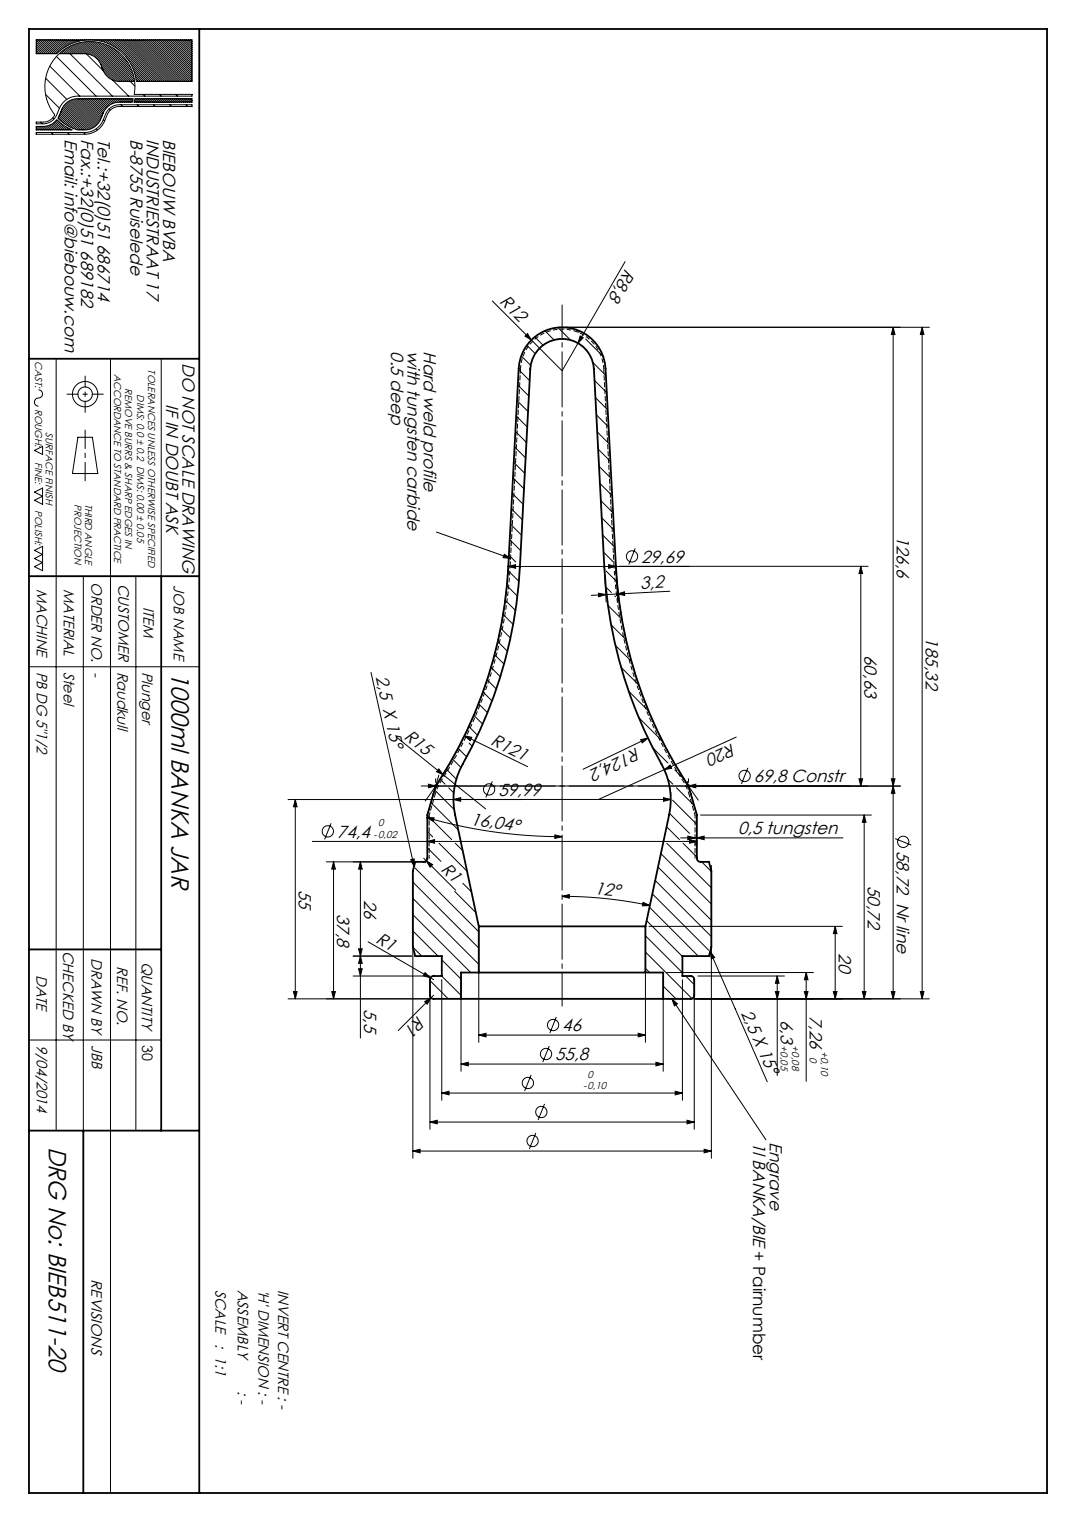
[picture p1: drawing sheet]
<svg xmlns="http://www.w3.org/2000/svg" width="297mm" height="420mm" viewBox="0 0 297 420" stroke-linecap="round" stroke-linejoin="round" font-family="sans-serif">
<g fill="none" stroke="#000" stroke-width=".28">
<path d="M10 11h43v11.5h-15.4a12.9 12.9 0 0 0-8.6-10.8 12.9 12.9 0 0 0-13.4 3.1h-5.6zM10 11.1l3.7 3.7M10 11.7l3.1 3.1M10 12.2l2.6 2.6M10 12.8l2 2M10 13.4l1.5 1.4M10 13.9l.9 .9M10 14.5l.3 .3M10.4 11l3.9 3.8M11 11l3.8 3.8M11.6 11l3.8 3.8M12.1 11l3.7 3.7"/>
<path d="M12.7 11l3.4 3.4M13.2 11l3.2 3.1M13.8 18.2l8.2 8.3M13.8 11l2.9 2.9M14.4 11l2.6 2.6M14.9 11l2.4 2.4M15.5 11l2.2 2.2M15.6 15.6l10.9 10.9M16.1 11l1.9 1.9M16.3 14.8h7.1a4.8 4.8 0 0 1 4.4 3l.7 1.7a4.8 4.8 0 0 0 4.4 3h4.3M16.4 14.7l.1 .1M16.6 11l1.7 1.7"/>
<path d="M16.7 14.5l.4 .3M17 14.2l.6 .6M17.2 11l1.5 1.5M17.3 14l.9 .8M17.7 13.7l1.1 1.1M17.7 11l1.4 1.3M18 13.5l13 13M18.3 11l1.2 1.2M18.3 13.3l1.6 1.5M18.7 13.1l1.7 1.7M18.9 11l.9 1M19.1 12.9l1.9 1.9"/>
<path d="M19.4 11l.9 .8M19.4 12.7l2.2 2.1M19.8 12.5l2.3 2.3M20 11l.7 .7M20.2 12.4l2.5 2.4M20.5 11l.6 .5M20.6 12.2l2.6 2.6M21 12.1l14.5 14.4M21.1 11l.4 .4M21.5 11.9l3 3.1M21.7 11l.3 .3M21.9 11.8l3.5 3.4"/>
<path d="M22.2 11l.2 .2M22.4 11.7l10.7 10.8M22.8 11l.1 .1M22.9 11.6l10.8 10.9M23.3 11l.1 .1M23.4 11.6l10.9 10.9M23.9 11.5l10.9 11M23.9 11h.1M24.4 11.5l11 11M24.5 11h.1M24.9 11.5l12.3 12.3M25 11h.1"/>
<path d="M25.5 11.5l11 11M25.6 11h.1M26.1 11.5l11 11M26.2 11v.1M26.7 11l.2 .2M26.8 11.6l10.3 10.3M27.3 11l.3 .3M27.5 11.8l9.4 9.4M27.7 17.6l4.9 4.9M27.8 11l.5 .5M28.1 18.6l3.8 3.8M28.2 12l8.6 8.5"/>
<path d="M28.4 11l.8 .8M29 11l1.1 1.1M29.1 12.2l7.4 7.4M29.5 11l1.7 1.7M30 12.6l6.1 6.1M30.1 11l3 3M30.6 11l11.5 11.5M31.2 11l11.5 11.5M31.2 13.3l4.3 4.2M31.8 11l11.4 11.5M32.3 11l11.5 11.5M32.9 11l11.5 11.5"/>
<path d="M33.5 11l11.4 11.5M34 11l11.5 11.5M34.6 11l11.4 11.5M34.7 15.6l6.8 6.9M35.1 11l11.5 11.5M35.7 11l11.5 11.5M36 17.5l5 5M36.3 11l11.4 11.5M36.6 18.6l3.8 3.9M36.8 11l11.5 11.5M37 19.6l2.9 2.9M37.4 11l11.4 11.5"/>
<path d="M37.9 11l11.5 11.5M38.5 11l11.5 11.5M39.1 11l11.4 11.5M39.6 11l11.5 11.5M40.2 11l11.5 11.5M40.7 11l11.5 11.5M41.3 11l11.5 11.5M41.9 11l11.1 11.1M42.4 11l10.6 10.6M43 11l10 10M43.6 11l9.4 9.4M44.1 11l8.9 8.9"/>
<path d="M44.7 11l8.3 8.3M45.2 11l7.8 7.8M45.8 11l7.2 7.2M46.4 11l6.6 6.6M46.9 11l6.1 6.1M47.5 11l5.5 5.5M48 11l5 5M48.6 11l4.4 4.4M49.2 11l3.8 3.8M49.7 11l3.3 3.3M50.3 11l2.7 2.7M50.8 11l2.2 2.2"/>
<path d="M51.4 11l1.6 1.6M52 11l1 1M52.5 11l.5 .5M10 36.6h13.4a5.5 5.5 0 0 0 5-3.4l.8-1.8a4.1 4.1 0 0 1 3.7-2.5h20.1v.5h-20.6l-1.1 .4-1.1 .8-1.3 2.8a6 6 0 0 1-5.5 3.6h-13.4zM10 35.3l.6 .5M10 35.8h.1M10 36.9l.1 .1M10.2 34.9l.9 .9M10.8 34.9l.9 .9M11.2 33.7l.5 .5M11.3 34.9l1 .9M11.9 34.9l.9 .9"/>
<path d="M12.4 34.9l1 .9M12.6 26l3.8 3.9M12.6 21.6l5.8 5.8M12.9 34.8l1.1 1M13.3 34.7l1.2 1.1M13.8 34.5l1.3 1.3M14.1 36.6l.5 .4M14.1 34.3l1.5 1.5M14.5 34.1l1.7 1.7M14.6 32.5l.3 .4M14.8 33.9l2 1.9M15.1 33.6l2.2 2.2"/>
<path d="M15.4 33.4l2.5 2.4M15.7 33.1l2.7 2.7M15.7 33l-1.1 1.1-1.2 .5-1.2 .3h-2.2v.9M15.7 33l2 1.6 2.2 1.2h-9.9M16.1 32.4l1.9 1.9M16.3 32l3 3M16.5 31.6l3.8 3.9M16.6 31.2l4.6 4.6M16.8 30.8l5 5M17 30.4l5.4 5.4M17.1 30l5.8 5.8M17.3 29.7l6.2 6.1"/>
<path d="M17.5 29.3l6.5 6.5M17.8 29l6.7 6.7M18 28.7l6.9 6.9M18 34.9l1 .9M18.1 28.6l1.5-1 1.6-.3 15.6-.1-.3 1h-3.6a4.8 4.8 0 0 0-4.4 2.9l-.7 1.8a4.8 4.8 0 0 1-4.4 2.9 6.4 6.4 0 0 1-4-.7l-1.8-1.1-1.6-1.4 1.2-2.7zM18.3 28.4l7 7M18.6 36.6l.5 .4M18.6 28.2l7.1 7M19 27.9l7 7.1M19.3 35.6l.3 .2M19.3 27.7l7.1 7.1M19.7 27.6l7 6.9"/>
<path d="M20.1 27.4l6.8 6.8M20.6 27.3l6.6 6.6M21.1 27.3l6.3 6.3M21.6 27.2l6 6M22.2 27.2l5.6 5.7M22.8 27.2l5.2 5.3M23.1 36.6l.5 .4M23.3 27.2l4.8 4.9M23.9 27.2l4.4 4.5M24.4 27.2l4.1 4.1M25 27.2l3.6 3.7M25.6 27.2l3.2 3.3"/>
<path d="M26.1 27.2l3 3M26.6 35.5l.3 .4M26.7 27.2l2.6 2.7M27.2 27.2l2.4 2.4M27.8 27.2l2.1 2.1M28.4 27.2l1.8 1.9M28.5 33l.4 .4M28.9 27.2l1.6 1.6M29.5 27.2l1.4 1.5M30.1 27.2l1.2 1.3M30.1 30.1l.3 .3M30.6 27.2l1.1 1.2"/>
<path d="M31.2 27.2l1 1.1M31.7 27.2l1 1M32.3 27.2l1 1M32.9 27.2l.9 1M33.4 28.9l.5 .5M33.4 27.2l1 1M34 27.2l.9 1M34.5 27.2l1 1M35.1 27.2l1 1M35.7 27.2l.8 .9M36.2 27.2l.4 .5M37 28l.2 .2"/>
<path d="M37.2 27.6l.5 .6M37.2 20.4l2.1 2.1M37.3 27.2h15.7v1h-16zM37.3 27.2l1 1M37.4 21.1l1.3 1.4M37.5 21.8l.7 .7M37.9 28.9l.5 .5M37.9 27.2l1 1M38.5 27.2l.9 1M39 27.2l1 1M39.5 26.1l.5 .4M39.6 27.2l.9 1"/>
<path d="M40.2 27.2l.9 1M40.7 27.2l1 1M41.3 27.2l.9 1M41.8 27.2l1 1M42.4 28.9l.5 .5M42.4 27.2l1 1M43 27.2l.9 1M43.5 27.2l1 1M44 26.1l.5 .4M44.1 27.2l.9 1M44.6 27.2l1 1M45.2 27.2l1 1"/>
<path d="M45.8 27.2l.9 1M46.3 27.2l1 1M46.9 28.9l.5 .5M46.9 27.2l.9 1M47.5 27.2l.9 1M48 27.2l1 1M48.5 26.1l.5 .4M48.6 27.2l.9 1M49.1 27.2l1 1M49.7 27.2l1 1M50.3 27.2l.9 1M50.8 27.2l1 1"/>
<path d="M51.4 28.9l.4 .5M51.4 27.2l.9 1M51.9 27.2l1 1M52.5 27.2l.5 .5M53 26.1h.1M53 26.1h-16a12.4 12.4 0 0 0-15.3-14.2 12.4 12.4 0 0 0-6.6 19.8l-.6 .9-1.2 .8-1.1 .3h-2.2v.5h1.9a4.1 4.1 0 0 0 3.8-2.5l.7-1.8M53 26.1v.4h-31.5a5.5 5.5 0 0 0-5.1 3.4M172.5 72.2l-12.9 22.5M15.5 99v213M30.5 99v313M44.5 99v60M135.9 83l19.3 19.3 4.4-7.6"/>
<path d="M143.9 98.2l2.6 2.6M145.4 95.3l2.3 2.3M145.6 92.1l1.1 1.7-1.8-1zM147.6 93l2.3 2.3M150.4 91.3l2.5 2.5M154 90.4l3.4 3.4M159.1 91l.7 .7M160.1 92.7l.9 .5-1.4 1.5zM161.7 93.6l4.8 4.8M246.5 90.3v185.3M246.5 90.3l.5 2h-1zM254.5 90.3l.5 2h-1z"/>
<path d="M254.5 90.3v185.3M256.5 90.3h-100.3M10.6 107.6a1.16 1.16 0 0 1 1.1 1.3 1.16 1.16 0 0 1-1.4 1 1.13 1.13 0 0 0-.8 1.2 1.13 1.13 0 0 0 1.1 1M142.3 119.1l3 3M142.5 114.8l3 3M142.7 110.5l3.1 3.1M142.9 106.3l3.1 3M143.2 102l3 3M163.7 100l3.5 3.6M164.1 105l3.4 3.4M164.4 109.7l3.3 3.4M164.6 114.5l3.4 3.3"/>
<path d="M164.9 119.2l3.3 3.4M9.5 124.3l2.3-1.1v2.2zM9.5 135.8l2.3-1.1v4.5l-2.3-1.1 2.3-1.2zM21.5 120.7h4l1.5 10h-7zM141.4 136.1l3 3.1M141.6 131.9l3 3M141.8 127.6l3.1 3M142 123.3l3.1 3.1M165.1 123.9l3.4 3.4M165.3 128.7l3.4 3.4M165.6 133.4l3.4 3.4M165.8 138.2l3.4 3.3"/>
<path d="M9.5 151.9l2.3-1.1v6.7l-2.3-1.1 2.3-1.1-2.3-1.2 2.3-1.1zM23 159v153M37.5 159v153M120.5 146.8l20.4 7.3M139.2 152.9l1.7 1.2-2-.2zM140.3 156.3a121 121 0 0 1-23 64.8M140.3 156.3l2-.5v1zM140.3 157.3v1M140.4 157.6l2.8 2.8M140.5 153.2l.3 .3M140.7 148.9l3 3.1M140.9 144.7l3.1 3"/>
<path d="M141 153.8l1.4 1.3M141.1 140.4l3.1 3M166.1 142.9l3.4 3.4M166.3 147.6l3.4 3.4M166.6 152.4l2.7 2.7M166.8 157.1l.2 .2M166.9 157.4l.4 8.7M167.3 157.6l3 3M168 155.8l2 .5-2 .5zM170 156.3a121 121 0 0 0 22.8 64.6M170 158.3v-1l.5 8.6M175.3 151.3l-1.7 4.5"/>
<path d="M237.6 156.3l.5 2h-1zM237.6 156.3v60.6M239.6 156.3h-99.3M137.4 177.1l2.7 2.6M138.2 173.4l2.7 2.7M138.9 169.6l2.7 2.7M139.5 165.6l2.8 2.9M139.9 161.6l2.9 2.9M165.2 163.7l2 .4-2 .6zM167.2 162l1.5 1.5M167.8 167.1l3.9 3.8M168.7 172.4l4.1 4.1"/>
<path d="M169.7 164.5l.2 .2M169.9 178.1l4.4 4.4M170.4 163.9l2-.6v1zM170.4 165.2l.5 .4M184.9 163.2l-21.7 1.1M8 184h47M102.4 185.6l11.9 53.5M130.8 197.4l2.4 2.4M132.1 194.2l2.5 2.5M133.3 190.9l2.5 2.5M134.5 187.6l2.5 2.5M135.5 184.2l2.6 2.5"/>
<path d="M136.5 180.7l2.6 2.6M171.4 184.2l4.9 4.8M173.5 190.7l5.5 5.6M176.3 198l6.6 6.6M109.4 203.4l24.6 19.8M116.3 216.9h132.2M118.3 216.4l2 .5-2 .5zM119.9 216.6l.7 .7M120.1 218.1l5.2 5.3M120.3 214.9v1M120.3 216.4v1M120.6 216.6l-.7 .7"/>
<path d="M121.1 212.2l1.3 1.6-1.9-.8zM121.1 213.9l-3.1 11M121.5 215l1.4 1.4M123.2 212.3l2.8 2.7M123.7 212.4l-1.7 1.9M123.9 217.4l1.3 1.4M124.9 209.4l2.3 2.4M125.2 218.6v1M126.4 206.5l2.4 2.4M128.2 203l17.4 8.6M128.2 203l2 .5-.4 .9zM129.4 200.5l2.4 2.4"/>
<path d="M129.5 205.1l.8 .8M135.9 215.6l-1.8 4.5M176.8 204.1l2.1-.4-1.6 1.3zM178.9 203.7l-18 8.6M180.2 206.4l4.2 4.2M183.4 212.4l1.6-1.3 .4 .9zM184.3 215l1.4 1.4M185.1 218.6v1M186.3 212.5l2.5 2.5M186.7 217.4l4.9 4.9M189.7 215.6l2.7 9.3M189.7 216.6l.7 .7"/>
<path d="M190.1 216.9l2-.5v1zM190.1 214.9v1M190.1 216.4v1M190.4 216.6l-.7 .7M203.2 203.4l-38.1 17.2M206.4 211.9l-1.7 4.4M237.1 214.9h1l-.5 2zM246 214.9h1l-.5 2zM246.5 216.9l.5 2h-1zM81.5 220.6l.5 2h-1zM81.5 220.6v55M86.2 232.2h106.2"/>
<path d="M90.1 237.8h23.5M91.4 227.2l-1.8 4.4M92.1 237.8v37.8M92.1 237.8l.5 2h-1zM99.5 237.8l.5 2h-1zM99.5 237.8v48.6M113.4 237.2l.9-.2v2.1zM114.6 239.5l17.6 17.6M117 236.8l8.8 8.9M117.4 237.8h.1M117.7 237.5l1.7 1.1-.7 .7zM117.8 225.6l2 .1-.3 .9z"/>
<path d="M117.8 225.6a135.4 135.4 0 0 0 37.4 5.3M118 225l6.7 6.7M118 229.5l1.4 1.4M118 233.9l3.7 3.8M118 232.2l2-.5v1zM118.9 221.5l7.6 7.5M121.2 232.7l7.7 7.7M125.2 220.6l2-.5v1zM125.7 232.7l2 2M153.2 230.4l2 .5-2.1 .5zM181.6 239.3l14.8 14.7M182.4 235.6l14 13.9"/>
<path d="M183.1 220.1l2 .5-2 .5zM184 228.1l3.5 3.6M184.1 232.7l12.3 12.3M184.8 224.4l5.5 5.6M185.1 220.6h-105.6M185.6 220.8l6.8 6.7M187.9 231.2h44.8M188.5 232.7l3.9 3.8M189.9 230.7l2 .5-2 .5zM190.4 231.7l2 .5-2 .5zM191.9 231.9v1.3M192.4 231.2l2-.5v1z"/>
<path d="M192.4 231.9v1.3M193.4 224.9h47.1M193.7 237.8l2.7 2.7M196.4 238.8v80.8M238.5 224.9v50.7M238.5 224.9l.5 2h-1zM247.1 231.4l4.4 1.8M101.6 259.9l18.1 10.4M114 242v77.6M114 243.4l18.2 18.2M114 247.9l18.2 18.2M114 252.4l15.9 16"/>
<path d="M114 256.9l6.9 6.9M125.5 246l5.8 5.8M127.7 243.7l2.4 2.4M132.2 256.6v31M155.2 247.3l2-.4-.1 1zM155.2 247.3l6.5 .2 6.4 .6 11.3 1.8M177.5 249l1.9 .9-2.1 .1zM178.2 258.2l10.2 10.2M178.2 256.6v31M178.5 254.1l9.9 9.8M179.2 255.6h53.3M179.3 250.4l13.4 13.4"/>
<path d="M180.1 246.7l15.5 15.5M180.8 243l15.6 15.5M230.5 255.6l.5 2h-1zM230.5 255.6v20M81 273.6h1l-.5 2zM91.6 273.6h1l-.5 2zM97.5 269.3h21.2M97.5 263.8h16.1M99 267.3h1l-.5 2zM99 261.8h1l-.5 2zM99.5 263.8l.5 2h-1zM114 261.4l2.4 2.4"/>
<path d="M117.2 276.4l1.8-1.1-1.1 1.8zM117.3 268.4l1.5 1.4-2-.5zM118.7 270.3v41.3M118.7 275.6h-39.2M118.9 270.8l4.8 4.8M119.7 274.6l-9.8 9.8M121.9 269.3l5.4 5.4M121.9 264.9l5.4 5.3M121.9 270.3v33.3M127.3 269.4v26.2M178.2 262.7l12.8 12.9M178.2 267.2l1.1 1.2"/>
<path d="M183.1 269.4v26.2M183.1 272.1l3.5 3.5M184.1 275.6h72.4M184.1 268.4h40.4M185.5 275.6l1.5 1.4-.8 .6zM185.5 275.6l25.9 39M188.4 270.3v33.3M189.3 269.3l2.3 2.4M191.6 270.3v41.3M192.6 269.3h23.9M196 262.6l15.8 35.9M196 262.6l1.3 1.6-.9 .4z"/>
<path d="M214 273.6h1l-.5 2zM214.5 269.3l.5 2h-1zM214.5 269.3v27.5M222 273.6h1l-.5 2zM222.5 268.4v30M222.5 268.4l.5 2h-1zM230 273.6h1l-.5 2zM238 273.6h1l-.5 2zM246 273.6h1l-.5 2zM254 273.6h1l-.5 2zM8 287h36.5M127.3 293.6h55.8"/>
<path d="M127.3 293.6l2-.5v1zM132.2 285.6h46M132.2 285.6l2-.5v1zM146.6 296.6l-1.8 4.5M151.6 288.6l-1.8 4.5M153.6 280.6l-1.8 4.5M176.2 285.1l2 .5-2 .5zM181.1 293.1l2 .5-2 .5zM114 317.6h82.4M114 317.6l2-.5v1zM118.7 309.6h72.9M118.7 309.6l2-.5v1z"/>
<path d="M121.9 301.6h66.5M121.9 301.6l2-.5v1zM147.9 312.6l-1.8 4.5M150.3 304.6l-1.8 4.5M186.4 301.1l2 .5-2 .5zM189.6 309.1l2 .5-2 .5zM194.4 317.1l2 .5-2 .5z"/>
<circle cx="23.5" cy="108.8" r="3.5"/>
<circle cx="23.5" cy="108.8" r="2"/>
<circle cx="174.5" cy="153.5" r="1.56"/>
<circle cx="135" cy="217.8" r="1.56"/>
<circle cx="205.5" cy="214.1" r="1.56"/>
<circle cx="90.5" cy="229.4" r="1.56"/>
<circle cx="249.3" cy="232.3" r="1.56"/>
<circle cx="145.7" cy="298.9" r="1.56"/>
<circle cx="150.7" cy="290.9" r="1.56"/>
<circle cx="152.7" cy="282.9" r="1.56"/>
<circle cx="147" cy="314.9" r="1.56"/>
<circle cx="149.4" cy="306.9" r="1.56"/>
</g>
<path d="M121.8 215.4l-1 1.8-.7 2M190.2 219.2l-.7-2-1-1.8" fill="none" stroke="#000" stroke-width=".28" stroke-dasharray="1.3 .6" stroke-dashoffset=".4" stroke-linecap="butt"/>
<path d="M169.5 156.3a121.5 121.5 0 0 0 19 59.1M121.8 215.4a121.5 121.5 0 0 0 19-59.1" fill="none" stroke="#000" stroke-width=".28" stroke-dasharray="1.3 .6" stroke-dashoffset=".7" stroke-linecap="butt"/>
<path d="M166.6 101.7a11.5 11.5 0 0 0-11.4-10.9 11.5 11.5 0 0 0-11.5 10.9" fill="none" stroke="#000" stroke-width=".28" stroke-dasharray="1.3 .6" stroke-dashoffset=".3" stroke-linecap="butt"/>
<path d="M155.2 277.6v-193.5" fill="none" stroke="#000" stroke-width=".28" stroke-dasharray="15.2 1.3 1.3 1.3" stroke-dashoffset="6.1"/>
<path d="M120.3 216.9h69.8" fill="none" stroke="#000" stroke-width=".28" stroke-dasharray="15.2 1.3 1.3 1.3" stroke-dashoffset="1.3"/>
<path d="M118.5 225v11.8M191.9 236.8v-11.8" fill="none" stroke="#000" stroke-width=".28" stroke-dasharray="1.3 .6" stroke-dashoffset=".4"/>
<path d="M120.1 219.2l-1.6 5.8M191.9 225l-1.7-5.8" fill="none" stroke="#000" stroke-width=".28" stroke-dasharray="1.3 .6" stroke-dashoffset=".5"/>
<path d="M143.7 101.7l-2.9 54.6M169.5 156.3l-2.9-54.6" fill="none" stroke="#000" stroke-width=".28" stroke-dasharray="1.3 .6"/>
<path d="M23.5 118.7v14" fill="none" stroke="#000" stroke-width=".28" stroke-dasharray="6.3 1.3 1.3 1.3" stroke-dashoffset="1.3"/>
<path d="M18.5 108.8h10M23.5 103.8v10" fill="none" stroke="#000" stroke-width=".28" stroke-dasharray="6.3 1.3 1.3 1.3" stroke-dashoffset="3.3"/>
<g fill="none" stroke="#000" stroke-width=".5">
<path d="M8 8h281v404h-281zM55 8v404M8 99h47M8 159h47M44.5 159v153M132.2 255.6l-6.6-30.8a20 20 0 0 1 2.1-14 124.2 124.2 0 0 0 15.8-54.4l2.9-54.5a8.8 8.8 0 0 1 8.8-8.4 8.8 8.8 0 0 1 8.7 8.4l2.9 54.5a126 126 0 0 0 16.6 56 20 20 0 0 1 1.3 12.4l-6.5 30.8M132.2 255.6h46M132.2 255.6v12.8M178.2 255.6v12.8M8 262h36.5M127.3 275.6h55.8M127.3 275.6h-7.6a1 1 0 0 1-1-1v-4.3a1 1 0 0 1 1-1h2.2v-5.5h-7.3l-.6-2.5v-21l.6-2.5h2.4a1 1 0 0 0 1-1v-11.9l1.8-6.3 .8-2a123 123 0 0 0 19.7-60.3l2.9-54.6a12 12 0 0 1 12-11.4 12 12 0 0 1 11.9 11.4l2.9 54.6a122.7 122.7 0 0 0 19.7 60.3l.8 2 1.9 6.3v11.9a1 1 0 0 0 1 1h2.3l.7 2.5v21l-.7 2.5h-7.3v5.5h2.2a1 1 0 0 1 1 1v4.3a1 1 0 0 1-1 1h-7.5"/>
<path d="M132.2 268.4h46M132.2 268.4h-4.9v7.2M178.2 268.4h4.9v7.2M8 312h47M23 312v100"/>
</g>
<g fill="#000">
<path d="M145.6 92.1l1.1 1.7-1.8-1zM160.1 92.7l.9 .5-1.4 1.5zM121.1 212.2l1.3 1.6-1.9-.8zM128.2 203l2 .5-.4 .9zM176.8 204.1l2.1-.4-1.6 1.3zM183.4 212.4l1.6-1.3 .4 .9zM113.4 237.2l.9-.2v2.1zM117.7 237.5l1.7 1.1-.7 .7zM117.3 268.4l1.5 1.4-2-.5zM117.2 276.4l1.8-1.1-1.1 1.8zM196 262.6l1.3 1.6-.9 .4z"/>
<path d="M246.5 90.3l.5 2h-1zM246 214.9h1l-.5 2z"/>
<path d="M140.3 156.3l2-.5v1zM168 155.8l2 .5-2 .5z"/>
<path d="M237.6 156.3l.5 2h-1zM237.1 214.9h1l-.5 2z"/>
<path d="M165.2 163.7l2 .4-2 .6zM170.4 163.9l2-.6v1z"/>
<path d="M190.1 216.9l2-.5v1zM118.3 216.4l2 .5-2 .5z"/>
<path d="M81.5 220.6l.5 2h-1zM81 273.6h1l-.5 2z"/>
<path d="M117.8 225.6l2 .1-.3 .9zM153.2 230.4l2 .5-2.1 .5z"/>
<path d="M118 232.2l2-.5v1zM190.4 231.7l2 .5-2 .5z"/>
<path d="M189.9 230.7l2 .5-2 .5zM192.4 231.2l2-.5v1z"/>
<path d="M238.5 224.9l.5 2h-1zM238 273.6h1l-.5 2z"/>
<path d="M177.5 249l1.9 .9-2.1 .1zM155.2 247.3l2-.4-.1 1z"/>
<path d="M99.5 263.8l.5 2h-1zM99 267.3h1l-.5 2z"/>
<path d="M99 261.8h1l-.5 2zM99.5 237.8l.5 2h-1z"/>
<path d="M185.5 275.6l1.5 1.4-.8 .6zM139.2 152.9l1.7 1.2-2-.2z"/>
<path d="M214.5 269.3l.5 2h-1zM214 273.6h1l-.5 2z"/>
<path d="M222 273.6h1l-.5 2zM222.5 268.4l.5 2h-1z"/>
<path d="M230 273.6h1l-.5 2zM230.5 255.6l.5 2h-1zM254 273.6h1l-.5 2zM254.5 90.3l.5 2h-1zM91.6 273.6h1l-.5 2zM92.1 237.8l.5 2h-1z"/>
<path d="M246 273.6h1l-.5 2zM246.5 216.9l.5 2h-1z"/>
<path d="M118.7 309.6l2-.5v1zM189.6 309.1l2 .5-2 .5zM114 317.6l2-.5v1zM194.4 317.1l2 .5-2 .5zM127.3 293.6l2-.5v1zM181.1 293.1l2 .5-2 .5zM132.2 285.6l2-.5v1zM176.2 285.1l2 .5-2 .5z"/>
<path d="M121.9 301.6l2-.5v1zM186.4 301.1l2 .5-2 .5zM125.2 220.6l2-.5v1zM183.1 220.1l2 .5-2 .5z"/>
</g>
<g font-size="6.9">
<text x="47.3" y="185.3" transform="rotate(90 47.3 185.3)">1000ml BANKA JAR</text>
<text x="13.5" y="316.4" transform="rotate(90 13.5 316.4)">DRG No: BIEB511-20</text>
</g>
<g font-size="4.8">
<text x="17.9" y="38.3" transform="rotate(90 17.9 38.3)">Email: info@biebouw.com</text>
<text x="22.4" y="38.3" transform="rotate(90 22.4 38.3)">Fax.:+32(0)51 689182</text>
<text x="27" y="38.3" transform="rotate(90 27 38.3)">Tel.:+32(0)51 686714</text>
<text x="36" y="38.3" transform="rotate(90 36 38.3)">B-8755 Ruiselede</text>
<text x="40.5" y="38.3" transform="rotate(90 40.5 38.3)">INDUSTRIESTRAAT 17</text>
<text x="45.1" y="38.3" transform="rotate(90 45.1 38.3)">BIEBOUW BVBA</text>
<text x="172.6" y="74.1" transform="rotate(120 172.6 74.1)">R8,8</text>
<text x="137.7" y="83.5" transform="rotate(45 137.7 83.5)">R12</text>
<text x="50.4" y="100.2" transform="rotate(90 50.4 100.2)">DO NOT SCALE DRAWING</text>
<text x="107.9" y="96.9" transform="rotate(90 107.9 96.9)">0.5 deep</text>
<text x="112.5" y="96.9" transform="rotate(90 112.5 96.9)">with tungsten carbide</text>
<text x="117" y="96.9" transform="rotate(90 117 96.9)">Hard weld profile</text>
<text x="45.9" y="111.5" transform="rotate(90 45.9 111.5)">IF IN DOUBT ASK</text>
<text x="247.5" y="147.8" transform="rotate(90 247.5 147.8)">126,6</text>
<text x="177" y="155.3">29,69</text>
<text x="176.8" y="162.6" transform="rotate(-3 176.8 162.6)">3,2</text>
<text x="255.5" y="175.9" transform="rotate(90 255.5 175.9)">185,32</text>
<text x="238.6" y="180.8" transform="rotate(90 238.6 180.8)">60,63</text>
<text x="103.7" y="186.9" transform="rotate(77 103.7 186.9)">2,5 X 15°</text>
<text x="111.3" y="203.6" transform="rotate(39 111.3 203.6)">R15</text>
<text x="135.2" y="205.3" transform="rotate(26 135.2 205.3)">R121</text>
<text x="175.8" y="206.3" transform="rotate(154 175.8 206.3)">R124,2</text>
<text x="202.2" y="205" transform="rotate(156 202.2 205)">R20</text>
<text x="208.1" y="215.9">69,8 Constr</text>
<text x="137.6" y="219.6">59,99</text>
<text x="129.7" y="227.6" transform="rotate(8 129.7 227.6)">16,04°</text>
<text x="93" y="231.2">74,4</text>
<text x="203.7" y="230.2">0,5 tungsten</text>
<text x="247.5" y="234.9" transform="rotate(90 247.5 234.9)">58,72 Nr line</text>
<text x="82.5" y="245.6" transform="rotate(90 82.5 245.6)">55</text>
<text x="121.5" y="240.2" transform="rotate(45 121.5 240.2)">R1</text>
<text x="239.5" y="244.5" transform="rotate(90 239.5 244.5)">50,72</text>
<text x="100.5" y="248.3" transform="rotate(90 100.5 248.3)">26</text>
<text x="164" y="246.6" transform="rotate(6 164 246.6)">12°</text>
<text x="93.1" y="252.2" transform="rotate(90 93.1 252.2)">37,8</text>
<text x="103.5" y="259.8" transform="rotate(30 103.5 259.8)">R1</text>
<text x="231.5" y="263.1" transform="rotate(90 231.5 263.1)">20</text>
<text x="100.5" y="278.4" transform="rotate(90 100.5 278.4)">5,5</text>
<text x="115.5" y="280.2" transform="rotate(135 115.5 280.2)">R1</text>
<text x="204.5" y="279.4" transform="rotate(66 204.5 279.4)">2,5 X 15°</text>
<text x="215.5" y="281.3" transform="rotate(90 215.5 281.3)">6,3</text>
<text x="223.5" y="280.4" transform="rotate(90 223.5 280.4)">7,26</text>
<text x="155.2" y="284.6">46</text>
<text x="153.3" y="292.6">55,8</text>
<text x="207.9" y="315.1" transform="rotate(90 207.9 315.1)">1l BANKA/BIE + Pairnumber</text>
<text x="212.5" y="315.1" transform="rotate(90 212.5 315.1)">Engrave</text>
</g>
<g font-size="4.1">
<text x="25.2" y="160.7" transform="rotate(90 25.2 160.7)">ORDER NO.</text>
<text x="32.7" y="161.1" transform="rotate(90 32.7 161.1)">CUSTOMER</text>
<text x="48" y="161.4" transform="rotate(90 48 161.4)">JOB NAME</text>
<text x="10.1" y="162.4" transform="rotate(90 10.1 162.4)">MACHINE</text>
<text x="17.6" y="162.4" transform="rotate(90 17.6 162.4)">MATERIAL</text>
<text x="39.6" y="167.5" transform="rotate(90 39.6 167.5)">ITEM</text>
<text x="10.2" y="185.3" transform="rotate(90 10.2 185.3)">PB DG 5&quot;1/2</text>
<text x="17.6" y="185.3" transform="rotate(90 17.6 185.3)">Steel</text>
<text x="25.3" y="185.3" transform="rotate(90 25.3 185.3)">-</text>
<text x="32.4" y="185.3" transform="rotate(90 32.4 185.3)">Raudkull</text>
<text x="39.3" y="185.3" transform="rotate(90 39.3 185.3)">Plunger</text>
<text x="17.4" y="262.3" transform="rotate(90 17.4 262.3)">CHECKED BY</text>
<text x="10.1" y="269" transform="rotate(90 10.1 269)">DATE</text>
<text x="25.3" y="264.4" transform="rotate(90 25.3 264.4)">DRAWN BY</text>
<text x="32.4" y="266.7" transform="rotate(90 32.4 266.7)">REF. NO.</text>
<text x="39.2" y="265.4" transform="rotate(90 39.2 265.4)">QUANTITY</text>
<text x="10.1" y="288.3" transform="rotate(90 10.1 288.3)">9/04/2014</text>
<text x="25.3" y="288.3" transform="rotate(90 25.3 288.3)">JBB</text>
<text x="25.3" y="352.9" transform="rotate(90 25.3 352.9)">REVISIONS</text>
<text x="59.5" y="355.9" transform="rotate(90 59.5 355.9)">SCALE</text>
<text x="65.6" y="355.9" transform="rotate(90 65.6 355.9)">ASSEMBLY</text>
<text x="71.3" y="355.9" transform="rotate(90 71.3 355.9)">'H' DIMENSION : -</text>
<text x="76.7" y="355.9" transform="rotate(90 76.7 355.9)">INVERT CENTRE : -</text>
<text x="59.5" y="371" transform="rotate(90 59.5 371)">: 1:1</text>
<text x="65.6" y="383.7" transform="rotate(90 65.6 383.7)">: -</text>
</g>
<text font-size="4" x="39.2" y="288.4" transform="rotate(90 39.2 288.4)">30</text>
<g font-size="2.8">
<text x="9.7" y="99.7" transform="rotate(90 9.7 99.7)">CAST:</text>
<text x="40.9" y="102" transform="rotate(90 40.9 102)">TOLERANCES UNLESS OTHERWISE SPECIFIED</text>
<text x="31.5" y="103.2" transform="rotate(90 31.5 103.2)">ACCORDANCE TO STANDARD PRACTICE</text>
<text x="34.5" y="107.2" transform="rotate(90 34.5 107.2)">REMOVE BURRS &amp; SHARP EDGES IN</text>
<text x="9.7" y="112.8" transform="rotate(90 9.7 112.8)">ROUGH:</text>
<text x="37.9" y="108.8" transform="rotate(90 37.9 108.8)">DIMS: 0.0 ± 0.2 DIMS: 0.00 ± 0.05</text>
<text x="12.6" y="119.3" transform="rotate(90 12.6 119.3)">SURFACE FINISH</text>
<text x="9.7" y="127.5" transform="rotate(90 9.7 127.5)">FINE:</text>
<text x="9.7" y="140.8" transform="rotate(90 9.7 140.8)">POLISH:</text>
<text x="20.5" y="139.2" transform="rotate(90 20.5 139.2)">PROJECTION</text>
<text x="23.5" y="139" transform="rotate(90 23.5 139)">THIRD ANGLE</text>
<text x="103.1" y="231.2">-0,02</text>
<text x="104.4" y="228">0</text>
<text x="215.5" y="288.5" transform="rotate(90 215.5 288.5)">+0,05</text>
<text x="218.7" y="288.5" transform="rotate(90 218.7 288.5)">+0,08</text>
<text x="223.5" y="291.7" transform="rotate(90 223.5 291.7)">0</text>
<text x="226.7" y="290.1" transform="rotate(90 226.7 290.1)">+0,10</text>
<text x="162.2" y="297.5">0</text>
<text x="160.9" y="300.6">-0,10</text>
</g>
</svg>
